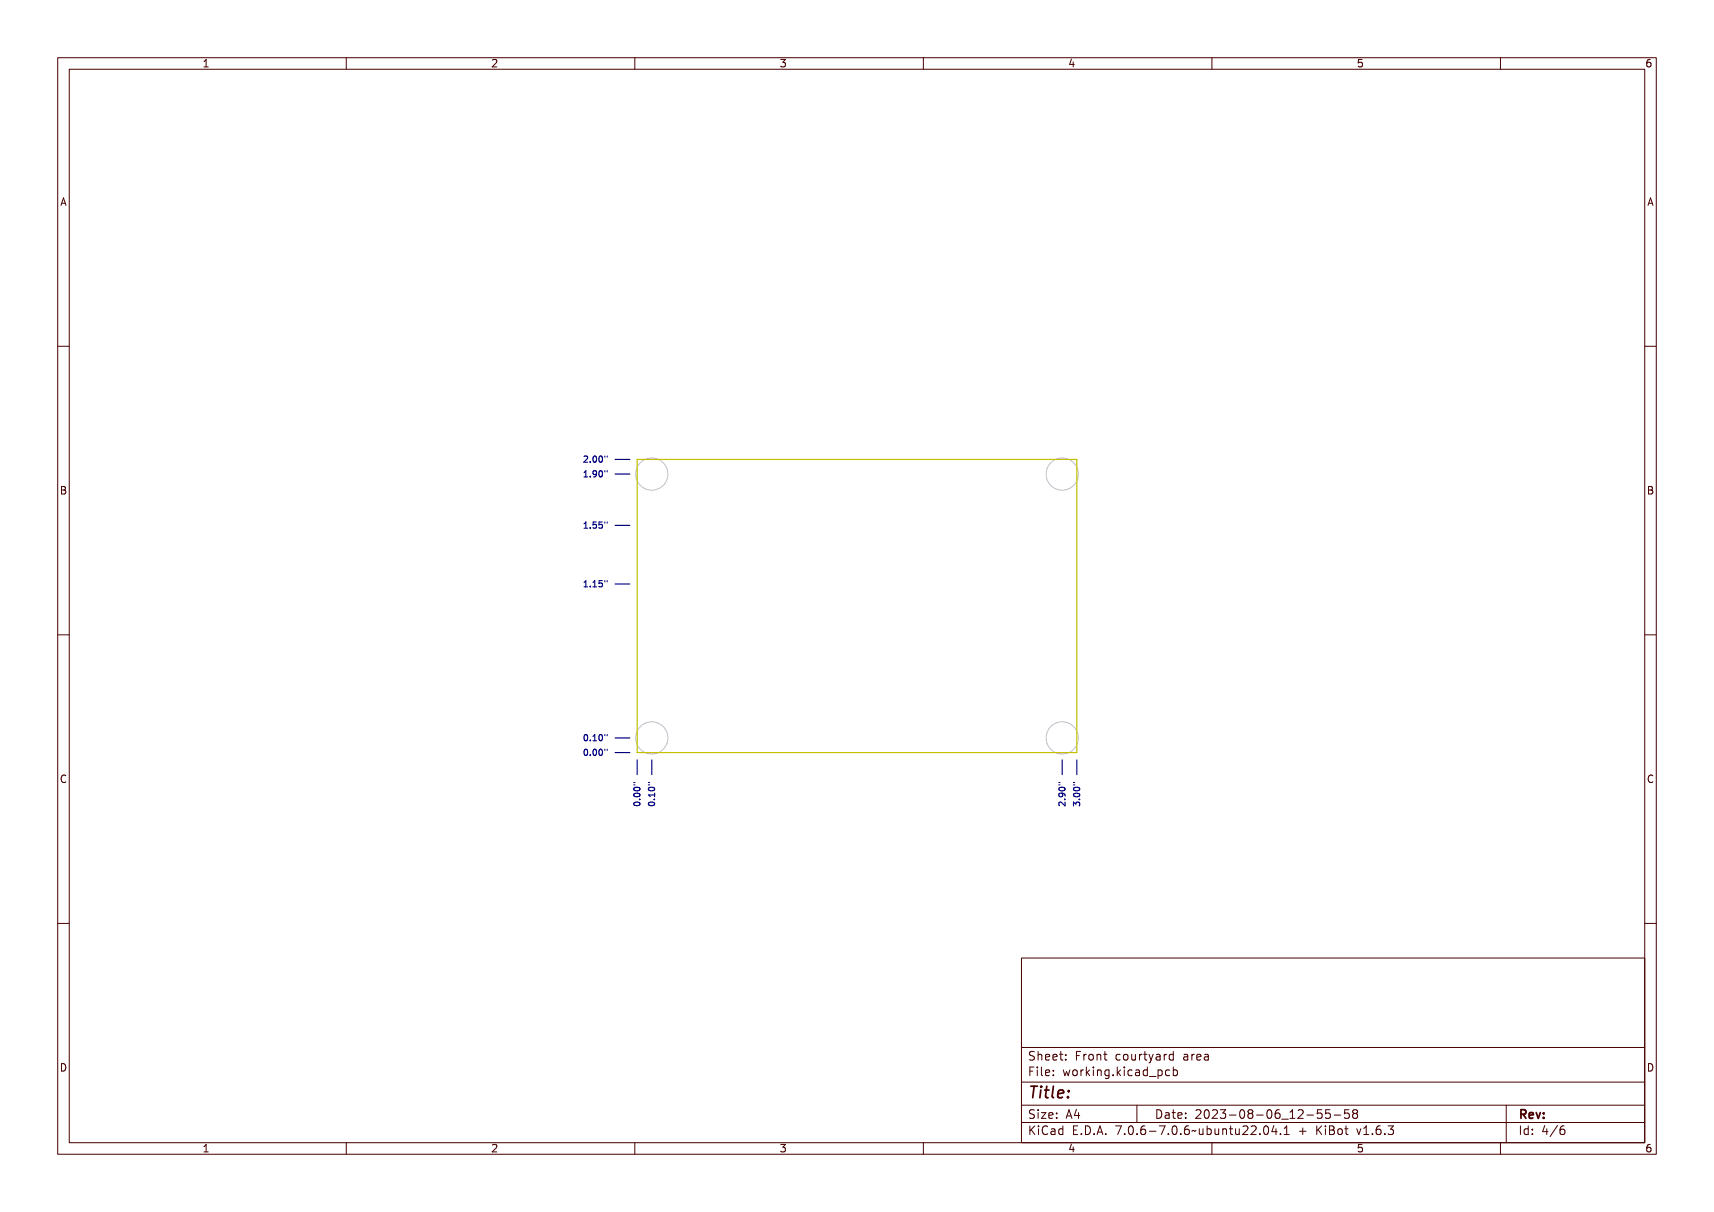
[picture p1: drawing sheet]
<svg xmlns="http://www.w3.org/2000/svg" width="297mm" height="210mm" viewBox="0 0 297 210" stroke-linecap="round" stroke-linejoin="round" font-family="sans-serif">
<g fill="none" stroke="#c2c2c2" stroke-width=".17">
<circle cx="112.9" cy="82.1" r="2.79"/>
<circle cx="184.1" cy="82.1" r="2.79"/>
<circle cx="112.9" cy="127.9" r="2.79"/>
<circle cx="184.1" cy="127.9" r="2.79"/>
</g>
<path d="M110.4 79.6h76.2v50.8h-76.2z" fill="none" stroke="#c2c200" stroke-width=".2"/>
<path d="M106.6 79.6h2.5M106.6 82.1h2.5M106.6 91h2.5M106.6 101.2h2.5M106.6 130.4h2.5M106.6 127.9h2.5M110.4 131.7v2.5M112.9 131.7v2.5M184.1 131.7v2.5M186.6 131.7v2.5" fill="none" stroke="#000084" stroke-width=".2"/>
<g fill="none" stroke="#000084" stroke-width=".19">
<path d="M101 79.2a.38 .38 0 0 1 .6 .1 .38 .38 0 0 1-.2 .6l-.3 .2h.5v.1h-.6l.3-.4a.27 .27 0 0 0 .1-.4 .27 .27 0 0 0-.4 0zM102.8 79.3a.3 .3 0 0 1 .5 0l.1 .4a.43 .43 0 0 1-.4 .6 .63 .63 0 0 1-.2-1zM103 79.3a.43 .43 0 0 1 .2 .4 .43 .43 0 0 1-.2 .4l-.2-.4zM103.6 79.3a.3 .3 0 0 1 .6 0v.4a.43 .43 0 0 1-.3 .6 .63 .63 0 0 1-.3-1zM103.8 79.3a.43 .43 0 0 1 .3 .4 .43 .43 0 0 1-.3 .4l-.1-.4zM104.6 79.2h.1v.4h-.1zM104.8 79.2h.2v.4h-.2zM101 90.7l.4-.1v.9h.2v.2h-.5v-.2h.2v-.8l-.3 .1zM101 81.8l.4-.1v1h.2v.1h-.5v-.1h.2v-.8h-.3zM102.1 91.5h.2v.2h-.2zM102.1 80h.2v.2h-.2zM102.1 82.6h.2v.2h-.2z"/>
<path d="M102.8 90.6h.5v.1h-.4v.3a.38 .38 0 0 1 .4 .5 .38 .38 0 0 1-.6 .1v-.1a.28 .28 0 0 0 .4 .1 .28 .28 0 0 0 .1-.4 .28 .28 0 0 0-.4-.1zM102.8 81.8l.1-.1a.33 .33 0 0 1 .5 .3 .49 .49 0 0 1 0 .6 .49 .49 0 0 1-.6 .2v-.2a.31 .31 0 0 0 .3 0 .31 .31 0 0 0 .1-.3 .34 .34 0 0 1-.5 0 .34 .34 0 0 1 .1-.5zM103.6 90.6h.6v.1h-.5v.3a.38 .38 0 0 1 .5 .5 .38 .38 0 0 1-.6 .1v-.1a.28 .28 0 0 0 .4 .1 .28 .28 0 0 0 0-.4 .28 .28 0 0 0-.4-.1zM103.6 81.8a.3 .3 0 0 1 .6 0v.5a.43 .43 0 0 1-.3 .5 .63 .63 0 0 1-.3-1zM103.8 81.9a.43 .43 0 0 1 .3 .4 .43 .43 0 0 1-.3 .4l-.1-.4zM104.6 90.6h.1v.4h-.1zM104.6 81.7h.1v.4h-.1zM104.8 90.6h.2v.4h-.2zM104.8 81.7h.2v.4h-.2zM101 100.8h.4v.9h.2v.1h-.5v-.1h.2v-.8l-.3 .1zM102.1 101.6h.2v.2h-.2zM102.8 100.8h.4v.9h.2v.1h-.6v-.1h.2v-.8l-.2 .1z"/>
<path d="M103.6 100.8h.6v.1h-.5v.3a.38 .38 0 0 1 .5 .4 .38 .38 0 0 1-.6 .2v-.1a.28 .28 0 0 0 .4 0 .28 .28 0 0 0 0-.4 .28 .28 0 0 0-.4 0zM104.6 100.8h.1v.4h-.1zM104.8 100.8h.2v.4h-.2zM101.1 127.6a.3 .3 0 0 1 .5 0v.4a.43 .43 0 0 1-.3 .5 .63 .63 0 0 1-.2-.9zM101.1 130.1a.3 .3 0 0 1 .5 0v.4a.43 .43 0 0 1-.3 .6 .63 .63 0 0 1-.2-1zM101.2 127.6a.43 .43 0 0 1 .3 .4 .43 .43 0 0 1-.3 .4l-.1-.4zM101.2 130.1a.43 .43 0 0 1 .3 .4 .43 .43 0 0 1-.3 .4l-.1-.4zM102.1 128.3h.2v.2h-.2zM102.1 130.8h.2v.2h-.2zM102.8 127.5h.4v.9h.2v.1h-.6v-.1h.2v-.8h-.2zM102.8 130.1a.3 .3 0 0 1 .5 0l.1 .4a.43 .43 0 0 1-.4 .6 .63 .63 0 0 1-.2-1zM103 130.1a.43 .43 0 0 1 .2 .4 .43 .43 0 0 1-.2 .4l-.2-.4z"/>
<path d="M103.6 127.6a.3 .3 0 0 1 .6 0v.4a.43 .43 0 0 1-.3 .5 .63 .63 0 0 1-.3-.9zM103.6 130.1a.3 .3 0 0 1 .6 0v.4a.43 .43 0 0 1-.3 .6 .63 .63 0 0 1-.3-1zM103.8 127.6a.43 .43 0 0 1 .3 .4 .43 .43 0 0 1-.3 .4l-.1-.4zM103.8 130.1a.43 .43 0 0 1 .3 .4 .43 .43 0 0 1-.3 .4l-.1-.4zM104.6 127.5h.1v.3h-.1zM104.6 130h.1v.4h-.1zM104.8 127.5h.2v.3h-.2zM104.8 130h.2v.4h-.2zM110 135.8h.4v.2h-.4zM110 136.1h.4v.1h-.4zM110.1 139.2h.4a.43 .43 0 0 1 .6 .3 .61 .61 0 0 1-.6 .3 .61 .61 0 0 1-.5-.3zM110.1 137.5l.4-.1a.43 .43 0 0 1 .6 .4 .61 .61 0 0 1-.6 .3 .61 .61 0 0 1-.5-.3z"/>
<path d="M110.1 136.6h.4a.43 .43 0 0 1 .6 .3 .61 .61 0 0 1-.6 .3 .61 .61 0 0 1-.5-.3zM110.1 139.4a.47 .47 0 0 1 .8 .2 .47 .47 0 0 1-.8-.2zM110.1 137.7a.47 .47 0 0 1 .8 .1 .47 .47 0 0 1-.8-.1zM110.1 136.8a.47 .47 0 0 1 .8 .2 .47 .47 0 0 1-.8-.2zM110.8 138.5h.2v.2h-.2zM112.5 137.6h1v-.2h.1v.6h-.1v-.2h-.8v.2h-.1zM112.5 135.8h.4v.2h-.4zM112.5 136.1h.4v.1h-.4zM112.6 139.2h.5a.43 .43 0 0 1 .5 .3 .61 .61 0 0 1-.5 .3 .61 .61 0 0 1-.6-.3zM112.6 136.6h.5a.43 .43 0 0 1 .5 .3 .61 .61 0 0 1-.5 .3 .61 .61 0 0 1-.6-.3zM112.6 139.4a.47 .47 0 0 1 .9 .2 .47 .47 0 0 1-.9-.2zM112.6 136.8a.47 .47 0 0 1 .9 .2 .47 .47 0 0 1-.9-.2z"/>
<path d="M113.4 138.5h.2v.2h-.2zM183.6 135.8h.4v.2h-.4zM183.6 136.1h.4v.1h-.4zM183.7 139.3a.67 .67 0 0 1 .9 .4v-.5h.1v.6l-.5-.3a.27 .27 0 0 0-.4-.1 .27 .27 0 0 0 0 .4l-.2-.1zM183.8 137.5h.1a.49 .49 0 0 1 .6 0 .49 .49 0 0 1 .2 .5h-.2a.31 .31 0 0 0 0-.3 .31 .31 0 0 0-.3-.1 .34 .34 0 0 1 0 .5 .34 .34 0 0 1-.5-.1 .34 .34 0 0 1 .1-.5zM183.8 136.6h.4a.43 .43 0 0 1 .5 .3 .61 .61 0 0 1-.5 .3 .61 .61 0 0 1-.6-.3zM183.8 136.8a.47 .47 0 0 1 .8 .2 .47 .47 0 0 1-.8-.2zM184.5 138.5h.2v.2h-.2zM186.2 135.8h.4v.2h-.4zM186.2 136.1h.4v.1h-.4zM186.2 139.3l.3-.1 .2 .2a.33 .33 0 0 1 .5-.1 .33 .33 0 0 1-.1 .5 .25 .25 0 0 0 0-.3 .25 .25 0 0 0-.4-.1v.3l-.1-.2a.2 .2 0 0 0-.3-.1 .2 .2 0 0 0 0 .3l-.1 .1zM186.3 137.5l.4-.1a.43 .43 0 0 1 .6 .4 .61 .61 0 0 1-.6 .3 .61 .61 0 0 1-.5-.3z"/>
<path d="M186.3 136.6h.4a.43 .43 0 0 1 .6 .3 .61 .61 0 0 1-.6 .3 .61 .61 0 0 1-.5-.3zM186.3 137.7a.47 .47 0 0 1 .8 .1 .47 .47 0 0 1-.8-.1zM186.3 136.8a.47 .47 0 0 1 .8 .2 .47 .47 0 0 1-.8-.2zM187 138.5h.2v.2h-.2z"/>
<circle cx="103" cy="79.7" r=".09"/>
<circle cx="103.9" cy="79.7" r=".09"/>
<circle cx="103" cy="82.1" r=".23"/>
<circle cx="103.9" cy="82.3" r=".09"/>
<circle cx="101.3" cy="130.5" r=".09"/>
<circle cx="101.3" cy="128" r=".09"/>
<circle cx="103" cy="130.5" r=".09"/>
<circle cx="103.9" cy="130.5" r=".09"/>
<circle cx="103.9" cy="128" r=".09"/>
<circle cx="110.5" cy="139.5" r=".09"/>
<circle cx="110.5" cy="137.8" r=".09"/>
<circle cx="110.5" cy="136.9" r=".09"/>
<circle cx="113.1" cy="139.5" r=".09"/>
<circle cx="113.1" cy="136.9" r=".09"/>
<circle cx="184" cy="137.8" r=".23"/>
<circle cx="184.2" cy="136.9" r=".09"/>
<circle cx="186.7" cy="136.9" r=".09"/>
<circle cx="186.7" cy="137.8" r=".09"/>
</g>
<g fill="none" stroke="#480000" stroke-width=".17">
<path d="M10 10h277v190h-277zM12 12h273v186h-273zM60 10v2M110 10v2M160 10v2M210 10v2M260 10v2M10 60h2M285 60h2M10 110h2M285 110h2M10 160h2"/>
<path d="M285 160h2M177 166h108v32h-108zM60 198v2M110 198v2M160 198v2M177 181.5h108M177 187.5h108M177 191.5h108M177 194.5h108M178.1 195.2h.2v.6l.6-.6h.3l-.6 .6 .6 .8h-.2l-.5-.7-.2 .2v.5h-.2zM178.2 185h.9v.2h-.7v.4h.6v.2h-.6v.7h-.2zM178.3 182.4l.5-.1h.2v.2a.31 .31 0 0 0-.5-.1 .31 .31 0 0 0 0 .5 .5 .5 0 0 1 .6 .6 .5 .5 0 0 1-.8 .2l-.1-.2a.34 .34 0 0 0 .4 .1 .34 .34 0 0 0 .1-.5 .47 .47 0 0 1-.5-.2 .47 .47 0 0 1 .1-.5z"/>
<path d="M178.3 192.5l.5-.1h.2v.2a.31 .31 0 0 0-.5-.1 .31 .31 0 0 0 0 .5 .5 .5 0 0 1 .6 .6 .5 .5 0 0 1-.8 .2l-.1-.2a.34 .34 0 0 0 .4 .1 .34 .34 0 0 0 .1-.5 .47 .47 0 0 1-.5-.2 .47 .47 0 0 1 .1-.5zM179.4 182.2h.2v.6a.35 .35 0 0 1 .4-.1 .35 .35 0 0 1 .2 .4v.6h-.2v-.8h-.4v.8h-.2zM179.5 185.4h.4v.9h.4v.2h-.9v-.2h.3v-.8h-.2zM179.5 192.8h.4v.9h.4v.1h-.9v-.1h.3v-.8h-.2zM179.5 195.6h.4v.9h.4v.1h-.9v-.1h.3v-.8h-.2zM179.7 184.9h.2v.3h-.2zM179.7 192.3h.2v.3h-.2zM179.7 195.1h.2v.3h-.2zM180.6 184.9h.4v1.3l.4 .1v.2l-.5-.2v-1.2h-.3zM180.6 192.8h.8v.1l-.6 .8h.6v.1h-.8v-.1l.6-.8h-.6zM180.7 182.8a.49 .49 0 0 1 .6-.1 .49 .49 0 0 1 .2 .5h-.8a.42 .42 0 0 0 .3 .4 .42 .42 0 0 0 .4-.1v.2a.6 .6 0 0 1-.8-.1 .6 .6 0 0 1 .1-.8zM180.7 195.4l.5-.2h.3v.2a.43 .43 0 0 0-.6 0 .43 .43 0 0 0-.2 .5 .43 .43 0 0 0 .2 .5 .43 .43 0 0 0 .6 0v.2a.66 .66 0 0 1-.8-.1 .66 .66 0 0 1-.1-.8z"/>
<path d="M180.8 182.9l.4-.1 .1 .3h-.6zM181.8 195.6h.2a.45 .45 0 0 1 .5 0 .45 .45 0 0 1 .1 .4v.6h-.1v-.1a.38 .38 0 0 1-.5 .2 .38 .38 0 0 1-.2-.5 .38 .38 0 0 1 .4-.2h.3a.35 .35 0 0 0-.3-.4 .35 .35 0 0 0-.4 .2zM181.9 182.8a.49 .49 0 0 1 .6-.1 .49 .49 0 0 1 .2 .5h-.8a.42 .42 0 0 0 .3 .4 .42 .42 0 0 0 .5-.1v.2a.6 .6 0 0 1-.9-.1 .6 .6 0 0 1 .1-.8zM181.9 185.5a.49 .49 0 0 1 .6-.1 .49 .49 0 0 1 .2 .5h-.8a.42 .42 0 0 0 .3 .4 .42 .42 0 0 0 .5-.1v.2a.6 .6 0 0 1-.9-.1 .6 .6 0 0 1 .1-.8zM181.9 192.9a.49 .49 0 0 1 .6-.1 .49 .49 0 0 1 .2 .5h-.8a.42 .42 0 0 0 .3 .4 .42 .42 0 0 0 .5-.1v.2a.6 .6 0 0 1-.9-.1 .6 .6 0 0 1 .1-.8zM182 196.2l.5-.1a.31 .31 0 0 1-.2 .4 .31 .31 0 0 1-.4-.1zM182 182.9l.4-.1 .1 .3h-.6zM182 185.6l.4-.1 .1 .3h-.6zM182 193l.4-.1 .1 .3h-.6zM183 195.7l.4-.2 .2 .2v-.6h.2v1.5h-.2v-.1a.42 .42 0 0 1-.5 .1 .42 .42 0 0 1-.2-.5zM183.2 195.8l.1-.1a.4 .4 0 0 1 .3 .4 .4 .4 0 0 1-.3 .4l-.2-.2zM183.2 182.3h.2v.4h.4v.1h-.4l.1 .8h.3v.1h-.2a.3 .3 0 0 1-.4-.3v-.6h-.3v-.1h.3z"/>
<path d="M183.3 185.4h.2v.3h-.2zM183.3 186.2h.2v.3h-.2zM183.3 192.8h.2v.3h-.2zM183.3 193.6h.2v.2h-.2zM184.5 182.7h.2v.3h-.2zM184.5 183.5h.2v.2h-.2zM185.2 185.4h.2l.2 .8 .1-.5h.2l.2 .5 .1-.8h.2l-.2 1.1h-.2l-.2-.7-.2 .7h-.1zM185.4 195.2h.9v.2h-.7v.4h.6v.2h-.6v.5h.7v.1h-.9zM185.7 192.4h.2l.5 1.4h-.2l-.1-.3h-.5l-.1 .3h-.2zM185.8 192.6l.2 .7h-.4zM186.6 182.3h.9v.2h-.7v.4h.6v.2h-.6v.6h-.2zM186.7 185.5a.52 .52 0 0 1 .8 .4 .52 .52 0 0 1-.8 .4l-.1-.4z"/>
<path d="M186.8 185.6l.1-.1a.39 .39 0 0 1 .4 .4 .39 .39 0 0 1-.4 .4l-.1-.2zM186.9 196.4h.2v.2h-.2zM187.1 192.4h.2v.9h.2v.2h-.2v.3h-.2v-.3h-.6v-.2zM187.1 192.6v.7h-.4zM187.8 195.2a.76 .76 0 0 1 .9 .7 .76 .76 0 0 1-.9 .7zM188 195.4a.57 .57 0 0 1 .5 .5 .57 .57 0 0 1-.5 .6zM188 182.7h.2v.2a.3 .3 0 0 1 .3-.3 .3 .3 0 0 1 .3 .3 .37 .37 0 0 0-.5-.1 .37 .37 0 0 0-.1 .4v.5h-.2zM188 185.4h.2v.2a.3 .3 0 0 1 .3-.3 .3 .3 0 0 1 .3 .3 .37 .37 0 0 0-.5-.1 .37 .37 0 0 0-.1 .4v.6h-.2zM189.1 184.9h.1v.9l.5-.4h.2l-.4 .4 .5 .7h-.2l-.4-.6-.2 .1v.5h-.1zM189.1 182.8a.52 .52 0 0 1 .8 .4 .52 .52 0 0 1-.8 .4l-.1-.4zM189.2 182.9l.1-.1a.39 .39 0 0 1 .4 .4 .39 .39 0 0 1-.4 .4l-.1-.2zM189.3 196.4h.3v.2h-.3z"/>
<path d="M190.2 182.7h.2v.1a.35 .35 0 0 1 .4-.1 .35 .35 0 0 1 .3 .4v.6h-.2l-.1-.8h-.3l-.1 .8h-.2zM190.3 185.4h.4v.9h.4v.2h-.9v-.2h.4v-.8h-.3zM190.5 195.2h.3l.4 1.4h-.2l-.1-.3h-.5l-.1 .3h-.2zM190.6 184.9h.1v.3h-.1zM190.6 195.4l.2 .7h-.4zM191.4 185.4h.2v.1a.35 .35 0 0 1 .4-.1 .35 .35 0 0 1 .3 .4v.7h-.2l-.1-.9h-.3l-.1 .9h-.2zM191.7 182.3h.1v.4h.4v.1h-.4l.1 .8h.3v.1h-.2a.3 .3 0 0 1-.3-.3v-.6h-.3v-.1h.3zM191.7 196.4h.3v.2h-.3zM192.7 185.5l.3-.2 .3 .2v-.1h.2v1a.53 .53 0 0 1-.8 .4v-.2a.36 .36 0 0 0 .4 .1 .36 .36 0 0 0 .2-.4l-.1 .1a.53 .53 0 0 1-.7-.3 .53 .53 0 0 1 .2-.6zM192.8 185.6l.1-.1a.39 .39 0 0 1 .4 .4 .39 .39 0 0 1-.4 .4l-.1-.2zM193.8 195.2h.9l-.5 1.4h-.2l.5-1.2h-.7zM194 182.8a.39 .39 0 0 1 .4-.2 .39 .39 0 0 1 .3 .3 .4 .4 0 0 0-.6 0 .4 .4 0 0 0 0 .6 .4 .4 0 0 0 .6 0 .41 .41 0 0 1-.4 .3 .41 .41 0 0 1-.4-.3l-.1-.5z"/>
<path d="M194.1 186.2h.3v.3h-.3zM195.1 184.9h.2v.9l.4-.4h.3l-.5 .4 .5 .7h-.2l-.4-.6-.1 .1v.5h-.2zM195.1 182.8a.52 .52 0 0 1 .8 .4 .52 .52 0 0 1-.8 .4l-.1-.4zM195.2 182.9l.1-.1a.39 .39 0 0 1 .4 .4 .39 .39 0 0 1-.4 .4l-.1-.2zM195.3 196.4h.3v.2h-.3zM196.2 182.7h.2v.8l.2 .1 .3-.2v-.7h.2v1h-.2v-.1a.35 .35 0 0 1-.4 .2 .35 .35 0 0 1-.3-.5zM196.3 185.4h.5v.9h.3v.2h-.9v-.2h.4v-.8h-.3zM196.3 195.4a.5 .5 0 0 1 .7-.1 .5 .5 0 0 1 .1 .6 .52 .52 0 0 1-.4 .8 .52 .52 0 0 1-.5-.8zM196.5 195.4a.57 .57 0 0 1 .4 .9l-.3 .2a.86 .86 0 0 1-.1-1.1zM196.6 184.9h.2v.3h-.2zM197 191.5v3M197.6 185.5a.39 .39 0 0 1 .4-.2 .39 .39 0 0 1 .3 .3 .4 .4 0 0 0-.6 0 .4 .4 0 0 0 0 .6 .4 .4 0 0 0 .6 0 .41 .41 0 0 1-.4 .3 .41 .41 0 0 1-.4-.3v-.5z"/>
<path d="M197.6 182.7h.2v.2a.3 .3 0 0 1 .3-.3 .3 .3 0 0 1 .3 .3 .37 .37 0 0 0-.4-.1 .37 .37 0 0 0-.2 .4v.5h-.2zM197.7 196.4h.3v.2h-.3zM198.7 185.4h.1a.45 .45 0 0 1 .5 0 .45 .45 0 0 1 .2 .4v.7h-.2v-.2a.38 .38 0 0 1-.5 .2 .38 .38 0 0 1-.2-.5 .38 .38 0 0 1 .5-.2h.2a.35 .35 0 0 0-.3-.4 .35 .35 0 0 0-.3 .2zM198.7 195.4l.5-.2h.2v.2a.43 .43 0 0 0-.5 0 .43 .43 0 0 0-.1 .5 .48 .48 0 0 1 .7 0 .48 .48 0 0 1-.1 .7 .48 .48 0 0 1-.7-.1l-.1-.6zM198.8 186l.5-.1a.31 .31 0 0 1-.1 .4 .31 .31 0 0 1-.4-.1zM198.9 182.3h.2v.4h.4v.1h-.4v.8h.4v.1h-.3a.3 .3 0 0 1-.3-.3v-.6h-.3v-.1h.3zM198.9 195.9a.29 .29 0 0 1 .4 .1 .29 .29 0 0 1-.1 .4 .29 .29 0 0 1-.4-.1zM199.8 182.7h.1l.4 .8 .3-.8h.2l-.3 .7a.68 .68 0 0 1-.7 .8v-.2h.3l.1-.3zM199.9 185.5l.3-.2 .3 .2v-.6h.2v1.6h-.2v-.2a.42 .42 0 0 1-.5 .1 .42 .42 0 0 1-.2-.5zM200 196h.5v.2h-.5zM200 185.6l.1-.1a.39 .39 0 0 1 .4 .4 .39 .39 0 0 1-.4 .4l-.1-.2zM200.1 192.4a.76 .76 0 0 1 1 .7 .76 .76 0 0 1-1 .7z"/>
<path d="M200.3 192.6a.57 .57 0 0 1 .6 .5 .57 .57 0 0 1-.6 .6zM200.9 186.8l1.2 .1zM201 195.2h.9l-.5 1.4h-.2l.5-1.2h-.7zM201.1 182.7h.2a.45 .45 0 0 1 .4 0 .45 .45 0 0 1 .2 .4v.6h-.2v-.1a.38 .38 0 0 1-.5 .2 .38 .38 0 0 1-.2-.5 .38 .38 0 0 1 .5-.2h.2a.35 .35 0 0 0-.2-.4 .35 .35 0 0 0-.4 .2zM201.2 183.3l.5-.1a.31 .31 0 0 1-.1 .4 .31 .31 0 0 1-.4-.1zM201.4 192.8h.2a.45 .45 0 0 1 .5 0 .45 .45 0 0 1 .1 .4v.6h-.1v-.1a.38 .38 0 0 1-.5 .2 .38 .38 0 0 1-.2-.5 .38 .38 0 0 1 .4-.2h.3a.35 .35 0 0 0-.3-.4 .35 .35 0 0 0-.4 .2zM201.6 193.4l.5-.1a.31 .31 0 0 1-.2 .4 .31 .31 0 0 1-.4-.1zM202.2 185.4h.2v.1a.46 .46 0 0 1 .6 0 .46 .46 0 0 1 .1 .6 .39 .39 0 0 1-.2 .4 .39 .39 0 0 1-.5-.2v.6h-.2zM202.4 182.7h.2v.2a.3 .3 0 0 1 .3-.3 .3 .3 0 0 1 .3 .3 .37 .37 0 0 0-.4-.1 .37 .37 0 0 0-.2 .4v.5h-.2zM202.5 185.6l.1-.1a.4 .4 0 0 1 .4 .4 .4 .4 0 0 1-.4 .4l-.2-.2zM202.5 196.4h.3v.2h-.3zM202.8 192.4h.2v.4h.4v.1h-.4l.1 .8h.3v.1h-.2a.3 .3 0 0 1-.4-.3v-.6h-.3v-.1h.3z"/>
<path d="M203.5 182.8l.3-.2 .3 .2v-.6h.2v1.5h-.2v-.1a.42 .42 0 0 1-.5 .1 .42 .42 0 0 1-.2-.5zM203.5 195.4a.5 .5 0 0 1 .7-.1 .5 .5 0 0 1 .1 .6 .52 .52 0 0 1-.4 .8 .52 .52 0 0 1-.5-.8zM203.6 185.5a.39 .39 0 0 1 .4-.2 .39 .39 0 0 1 .3 .3 .4 .4 0 0 0-.5 0 .4 .4 0 0 0 0 .6 .4 .4 0 0 0 .5 0 .41 .41 0 0 1-.4 .3 .41 .41 0 0 1-.4-.3v-.5zM203.6 182.9l.1-.1a.4 .4 0 0 1 .4 .4 .4 .4 0 0 1-.4 .4l-.1-.2zM203.7 195.4a.57 .57 0 0 1 .4 .9l-.2 .2a.86 .86 0 0 1-.2-1.1zM203.9 192.9a.49 .49 0 0 1 .6-.1 .49 .49 0 0 1 .2 .5h-.8a.42 .42 0 0 0 .3 .4 .42 .42 0 0 0 .5-.1v.2a.6 .6 0 0 1-.9-.1 .6 .6 0 0 1 .1-.8zM204 193l.4-.1 .1 .3h-.6zM204.7 184.9h.1v.6a.45 .45 0 0 1 .7 0 .45 .45 0 0 1 0 .6 .39 .39 0 0 1-.2 .4 .39 .39 0 0 1-.5-.2v.2h-.1zM204.9 185.6l.1-.1a.39 .39 0 0 1 .4 .4 .39 .39 0 0 1-.4 .4l-.1-.2zM204.9 196.4h.3v.2h-.3zM205.3 192.8h.2v.3h-.2zM205.3 193.6h.2v.2h-.2z"/>
<path d="M205.9 182.7h.2a.45 .45 0 0 1 .4 0 .45 .45 0 0 1 .2 .4v.6h-.2v-.1a.38 .38 0 0 1-.5 .2 .38 .38 0 0 1-.2-.5 .38 .38 0 0 1 .5-.2h.2a.35 .35 0 0 0-.2-.4 .35 .35 0 0 0-.4 .2zM205.9 195.4l.5-.2h.2v.2a.43 .43 0 0 0-.5 0 .43 .43 0 0 0-.1 .5 .48 .48 0 0 1 .7 0 .48 .48 0 0 1-.1 .7 .48 .48 0 0 1-.7-.1l-.1-.6zM206.1 183.3l.4-.1a.31 .31 0 0 1-.1 .4 .31 .31 0 0 1-.4-.1zM206.1 195.9a.29 .29 0 0 1 .4 .1 .29 .29 0 0 1-.1 .4 .29 .29 0 0 1-.4-.1zM207 196l.3-.1 .5 .1 .2-.1a.38 .38 0 0 1-.7 .2l-.3 .1zM207.2 182.7h.2v.2a.3 .3 0 0 1 .3-.3 .3 .3 0 0 1 .3 .3 .37 .37 0 0 0-.4-.1 .37 .37 0 0 0-.2 .4v.5h-.2zM207.4 192.5a.53 .53 0 0 1 .8 .1 .53 .53 0 0 1-.3 .7l-.3 .4h.7v.1h-.9v-.1l.3-.4a.49 .49 0 0 0 .2-.7l-.5 .1zM208.3 195.6h.1l.1 .8 .2 .1 .2-.2v-.7h.2v1h-.2v-.1a.35 .35 0 0 1-.4 .2 .35 .35 0 0 1-.2-.5zM208.3 182.8a.49 .49 0 0 1 .6-.1 .49 .49 0 0 1 .3 .5h-.8a.42 .42 0 0 0 .3 .4 .42 .42 0 0 0 .4-.1v.2a.6 .6 0 0 1-.8-.1 .6 .6 0 0 1 0-.8zM208.5 182.9l.3-.1 .2 .3h-.6zM208.7 192.6a.5 .5 0 0 1 .6-.1 .5 .5 0 0 1 .2 .6 .52 .52 0 0 1-.5 .8 .52 .52 0 0 1-.4-.8zM208.9 192.6a.57 .57 0 0 1 .4 .9l-.3 .2a.86 .86 0 0 1-.1-1.1z"/>
<path d="M209.5 195.1h.2v.6a.45 .45 0 0 1 .6-.1 .45 .45 0 0 1 .1 .7 .39 .39 0 0 1-.3 .4 .39 .39 0 0 1-.4-.2v.1h-.2zM209.5 182.7h.2a.45 .45 0 0 1 .4 0 .45 .45 0 0 1 .2 .4v.6h-.2v-.1a.38 .38 0 0 1-.5 .2 .38 .38 0 0 1-.2-.5 .38 .38 0 0 1 .5-.2h.2a.35 .35 0 0 0-.2-.4 .35 .35 0 0 0-.4 .2zM209.7 183.3l.4-.1a.31 .31 0 0 1-.1 .4 .31 .31 0 0 1-.4-.1zM209.7 195.8l.1-.1a.4 .4 0 0 1 .4 .4 .4 .4 0 0 1-.4 .4l-.1-.2zM209.8 192.5a.53 .53 0 0 1 .8 .1 .53 .53 0 0 1-.3 .7l-.3 .4h.7v.1h-.9v-.1l.3-.4a.49 .49 0 0 0 .2-.7l-.5 .1zM210 198v2M210.7 195.6h.2v.8l.2 .1 .2-.2v-.7h.2v1h-.2v-.1a.35 .35 0 0 1-.4 .2 .35 .35 0 0 1-.2-.5zM211 192.4a.46 .46 0 0 1 .6 0 .46 .46 0 0 1 .1 .6l-.1 .1a.45 .45 0 0 1 .2 .6 .45 .45 0 0 1-.6 .2l-.2-.1v-.2a.35 .35 0 0 0 .5 .1 .35 .35 0 0 0 0-.5h-.3v-.2a.28 .28 0 0 0 .4-.1 .28 .28 0 0 0 0-.3 .28 .28 0 0 0-.4 0h-.2zM211.9 195.6h.2v.1a.35 .35 0 0 1 .4-.1 .35 .35 0 0 1 .2 .4v.6h-.2v-.8h-.4v.8h-.2zM212.4 193.2h.5v.2h-.5zM213.3 195.2h.2v.4h.4v.1h-.4v.8h.4v.1h-.2a.3 .3 0 0 1-.4-.3v-.6h-.3v-.1h.3zM213.5 192.6a.5 .5 0 0 1 .6-.1 .5 .5 0 0 1 .2 .6 .52 .52 0 0 1-.5 .8 .52 .52 0 0 1-.4-.8z"/>
<path d="M213.7 192.6a.57 .57 0 0 1 .4 .9l-.3 .2a.86 .86 0 0 1-.1-1.1zM214.3 195.6h.2v.8l.2 .1 .2-.2v-.7h.2v1h-.2v-.1a.35 .35 0 0 1-.4 .2 .35 .35 0 0 1-.2-.5zM214.7 192.5a.41 .41 0 0 1 .7-.1 .41 .41 0 0 1-.2 .7 .42 .42 0 0 1 .2 .6 .42 .42 0 0 1-.7 0 .42 .42 0 0 1 .2-.6l-.3-.2zM215.5 195.3a.53 .53 0 0 1 .8 .1 .53 .53 0 0 1-.3 .7l-.3 .4h.6v.1h-.9v-.1l.4-.4a.49 .49 0 0 0 .2-.8l-.5 .2zM216 193.2h.5v.2h-.5zM216.7 195.3a.53 .53 0 0 1 .8 .1 .53 .53 0 0 1-.3 .7l-.3 .4h.6v.1h-.9v-.1l.4-.4a.49 .49 0 0 0 .2-.8l-.5 .2zM217.1 192.6a.5 .5 0 0 1 .7-.1 .5 .5 0 0 1 .1 .6 .52 .52 0 0 1-.5 .8 .52 .52 0 0 1-.4-.8zM217.3 192.6a.57 .57 0 0 1 .4 .9l-.3 .2a.86 .86 0 0 1-.1-1.1zM218.2 196.4h.2v.2h-.2zM218.3 192.6l.5-.2h.2v.2a.43 .43 0 0 0-.5 0 .43 .43 0 0 0-.1 .5 .48 .48 0 0 1 .7 0 .48 .48 0 0 1-.1 .7 .48 .48 0 0 1-.7-.1l-.1-.6zM218.5 193.1a.29 .29 0 0 1 .4 .1 .29 .29 0 0 1-.1 .4 .29 .29 0 0 1-.4-.1zM219.2 195.4a.5 .5 0 0 1 .6-.1 .5 .5 0 0 1 .2 .6 .52 .52 0 0 1-.5 .8 .52 .52 0 0 1-.5-.8z"/>
<path d="M219.2 194.2l1.3 .1zM219.4 195.4a.57 .57 0 0 1 .3 .9l-.2 .2a.86 .86 0 0 1-.1-1.1zM220.7 192.5l.5-.1v1.3h.3v.1h-.8v-.1h.3v-1.1h-.3zM220.8 195.2h.2v.9h.2v.2h-.2v.3h-.2v-.3h-.6v-.2zM220.8 195.4v.7h-.4zM221.8 196.4h.2v.2h-.2zM221.8 192.5a.53 .53 0 0 1 .8 .1 .53 .53 0 0 1-.3 .7l-.3 .4h.7v.1h-.9v-.1l.3-.4a.49 .49 0 0 0 .2-.7l-.5 .1zM222.8 195.3l.5-.1v1.3h.3v.1h-.8v-.1h.3v-1.1h-.3zM223.2 193.2h.5v.2h-.5zM224.3 192.4h.7v.2h-.6v.3a.53 .53 0 0 1 .7 .6 .53 .53 0 0 1-.8 .3l-.1-.2a.37 .37 0 0 0 .6 0 .37 .37 0 0 0-.3-.5h-.2zM225.4 195.5h.2v.4h.4v.2h-.4v.4h-.2v-.4h-.4v-.2h.4zM225.5 192.4h.7v.2h-.6v.3a.53 .53 0 0 1 .7 .6 .53 .53 0 0 1-.8 .3l-.1-.2a.37 .37 0 0 0 .6 0 .37 .37 0 0 0-.3-.5h-.2z"/>
<path d="M226.8 193.2h.5v.2h-.5zM227.5 195.2h.2v.6l.6-.6h.2l-.6 .6 .6 .8h-.2l-.5-.7-.1 .2v.5h-.2zM227.9 192.4h.7v.2h-.5v.3a.53 .53 0 0 1 .6 .6 .53 .53 0 0 1-.8 .3l-.1-.2a.37 .37 0 0 0 .7 0 .37 .37 0 0 0-.4-.5h-.2zM228.8 195.6h.4v.9h.4v.1h-.9v-.1h.4v-.8h-.3zM229.1 195.1h.1v.3h-.1zM229.2 192.5a.41 .41 0 0 1 .6-.1 .41 .41 0 0 1-.1 .7 .42 .42 0 0 1 .1 .6 .42 .42 0 0 1-.7 0 .42 .42 0 0 1 .2-.6l-.2-.2zM229.9 195.2h.4a.35 .35 0 0 1 .5 .2 .35 .35 0 0 1-.3 .5 .41 .41 0 0 1 .3 .5 .41 .41 0 0 1-.5 .2h-.4zM230.1 196h.2a.27 .27 0 0 1 .3 .2 .27 .27 0 0 1-.3 .3h-.2zM230.1 195.4h.2a.23 .23 0 0 1 .3 .2 .23 .23 0 0 1-.3 .2h-.2zM231.2 193.2h1.1M231.2 195.7a.52 .52 0 0 1 .8 .4 .52 .52 0 0 1-.8 .4l-.1-.4zM231.3 195.8l.1-.1a.39 .39 0 0 1 .4 .4 .39 .39 0 0 1-.4 .4l-.1-.2z"/>
<path d="M232.6 195.2h.1v.4h.4v.1h-.4l.1 .8h.3v.1h-.2a.3 .3 0 0 1-.3-.3v-.6h-.3v-.1h.3zM233.7 192.3h-.7v.7l.2-.1h.5l.1 .2-.1 .5-.2 .2h-.3l-.2-.2M234.6 195.6h.2l.3 .9 .4-.9h.2l-.4 1h-.3zM234.7 192.9l-.3-.3 .3-.3h.3l.2 .3-.2 .3M234.7 192.9l-.3 .3 .1 .4 .2 .2 .4-.1 .1-.2v-.4l-.2-.2M234.7 192.9h.3M236 195.3l.5-.1v1.3h.3v.1h-.8v-.1h.3v-1.1h-.3zM237.4 196.4h.3v.2h-.3zM238.4 195.4l.5-.2h.2v.2a.43 .43 0 0 0-.5 0 .43 .43 0 0 0-.1 .5 .48 .48 0 0 1 .7 0 .48 .48 0 0 1-.1 .7 .48 .48 0 0 1-.7-.1l-.1-.6zM238.6 195.9a.29 .29 0 0 1 .4 .1 .29 .29 0 0 1-.1 .4 .29 .29 0 0 1-.4-.1zM239.8 196.4h.3v.2h-.3zM240.7 195.2a.46 .46 0 0 1 .6 0 .46 .46 0 0 1 .1 .6l-.1 .1a.45 .45 0 0 1 .2 .6 .45 .45 0 0 1-.6 .2l-.2-.1v-.2a.35 .35 0 0 0 .5 .1 .35 .35 0 0 0 0-.5l-.3-.1v-.1a.28 .28 0 0 0 .4-.1 .28 .28 0 0 0 0-.3 .28 .28 0 0 0-.4 0h-.2z"/>
<path d="M260 198v2M261 191.5v6.5M263.2 195.2h.8v.2h-.3v1.1h.3v.1h-.8v-.1h.3v-1.1h-.3zM264.4 195.7l.3-.2 .3 .2v-.6h.2v1.5h-.2v-.1a.42 .42 0 0 1-.5 .1 .42 .42 0 0 1-.2-.5zM264.6 195.8l.1-.1a.4 .4 0 0 1 .3 .4 .4 .4 0 0 1-.3 .4l-.2-.2zM265.9 195.6h.2v.3h-.2zM265.9 196.4h.2v.2h-.2zM268.5 195.2h.2v.9h.2v.2h-.2v.3h-.2v-.3h-.6v-.2zM268.5 195.4v.7h-.4zM269.9 195.2h.2l-.8 1.6h-.2zM270.5 195.4l.5-.2h.2v.2a.43 .43 0 0 0-.5 0 .43 .43 0 0 0-.2 .5 .48 .48 0 0 1 .7 0 .48 .48 0 0 1 0 .7 .48 .48 0 0 1-.7-.1l-.1-.6zM270.6 195.9a.29 .29 0 0 1 .4 .1 .29 .29 0 0 1 0 .4 .29 .29 0 0 1-.4-.1z"/>
<circle cx="196.7" cy="195.9" r=".13"/>
<circle cx="203.9" cy="195.9" r=".13"/>
<circle cx="209" cy="193.1" r=".13"/>
<circle cx="213.8" cy="193.1" r=".13"/>
<circle cx="215" cy="193.4" r=".29"/>
<circle cx="215" cy="192.8" r=".25"/>
<circle cx="217.4" cy="193.1" r=".13"/>
<circle cx="219.5" cy="195.9" r=".13"/>
<circle cx="229.5" cy="193.4" r=".29"/>
<circle cx="229.5" cy="192.8" r=".25"/>
</g>
<g fill="none" stroke="#480000" stroke-width=".3">
<path d="M178.1 188.4h1.4v.2h-.6v1.7h-.2v-1.7h-.6zM179.9 188.8h.7v1.3h.4v.2h-1.2v-.2h.5v-1.1h-.4zM180.3 188.3h.3v.3h-.3zM181.8 188.4h.2v.4h.6v.2h-.6v1l.2 .1h.4v.2a.55 .55 0 0 1-.8-.5v-.8h-.4v-.2h.4zM183 188.3h.6l.1 1.6 .1 .2h.4v.2a.54 .54 0 0 1-.8-.5v-1.4h-.4zM184.8 189a.65 .65 0 0 1 .8-.1 .65 .65 0 0 1 .3 .7h-1.1a.56 .56 0 0 0 .4 .5 .56 .56 0 0 0 .6-.1v.2a.81 .81 0 0 1-1.1-.1 .81 .81 0 0 1 .1-1.1zM185 189.1l.3-.1a.37 .37 0 0 1 .3 .4h-.8zM186.7 188.9h.3v.4h-.3zM186.7 189.9h.3v.4h-.3zM263.1 192.4a.73 .73 0 0 1 .9 .2v.3l-.3 .3 .5 .6h-.2l-.3-.4-.2-.2h-.2v.6h-.2zM263.3 192.6h.2a.26 .26 0 0 1 .3 .2 .26 .26 0 0 1-.2 .3h-.3zM264.5 192.9a.49 .49 0 0 1 .6-.1 .49 .49 0 0 1 .2 .5h-.8a.42 .42 0 0 0 .3 .4 .42 .42 0 0 0 .4-.1v.2a.6 .6 0 0 1-.8-.1 .6 .6 0 0 1 .1-.8z"/>
<path d="M264.6 193l.3-.1 .2 .3h-.6zM265.5 192.8h.2l.3 .9 .3-.9h.2l-.4 1h-.2zM267.1 192.8h.2v.3h-.2zM267.1 193.6h.2v.2h-.2z"/>
</g>
<text font-size="2.7" fill="#480000" x="178" y="190.3">Title:</text>
<g font-size="2" fill="#480000">
<text x="178" y="183.7">Sheet: Front courtyard area</text>
<text x="178" y="186.5">File: working.kicad_pcb</text>
<text x="178" y="193.9">Size: A4</text>
<text x="178" y="196.6">KiCad E.D.A. 7.0.6-7.0.6~ubuntu22.04.1 + KiBot v1.6.3</text>
<text x="200" y="193.9">Date: 2023-08-06_12-55-58</text>
<text x="263" y="196.6">Id: 4/6</text>
<text x="263" y="193.9">Rev:</text>
</g>
<g font-size="1.7" fill="#480000">
<text x="35" y="11.7">1</text>
<text x="85" y="11.7">2</text>
<text x="135" y="11.7">3</text>
<text x="185" y="11.7">4</text>
<text x="235" y="11.7">5</text>
<text x="285" y="11.7">6</text>
<text x="10.5" y="35.7">A</text>
<text x="285.5" y="35.7">A</text>
<text x="10.5" y="85.6">B</text>
<text x="285.5" y="85.6">B</text>
<text x="10.5" y="135.7">C</text>
<text x="285.5" y="135.7">C</text>
<text x="10.5" y="185.6">D</text>
<text x="285.5" y="185.6">D</text>
<text x="35" y="199.7">1</text>
<text x="85" y="199.7">2</text>
<text x="135" y="199.7">3</text>
<text x="185" y="199.7">4</text>
<text x="235" y="199.7">5</text>
<text x="285" y="199.7">6</text>
</g>
<g font-size="1.4" fill="#000084">
<text x="100.9" y="80.2">2.00&quot;</text>
<text x="100.9" y="82.8">1.90&quot;</text>
<text x="100.9" y="91.7">1.55&quot;</text>
<text x="100.9" y="101.8">1.15&quot;</text>
<text x="100.9" y="128.5">0.10&quot;</text>
<text x="100.9" y="131">0.00&quot;</text>
<text x="111" y="139.9" transform="rotate(-90 111 139.9)">0.00&quot;</text>
<text x="113.6" y="139.9" transform="rotate(-90 113.6 139.9)">0.10&quot;</text>
<text x="184.7" y="139.9" transform="rotate(-90 184.7 139.9)">2.90&quot;</text>
<text x="187.2" y="139.9" transform="rotate(-90 187.2 139.9)">3.00&quot;</text>
</g>
</svg>
